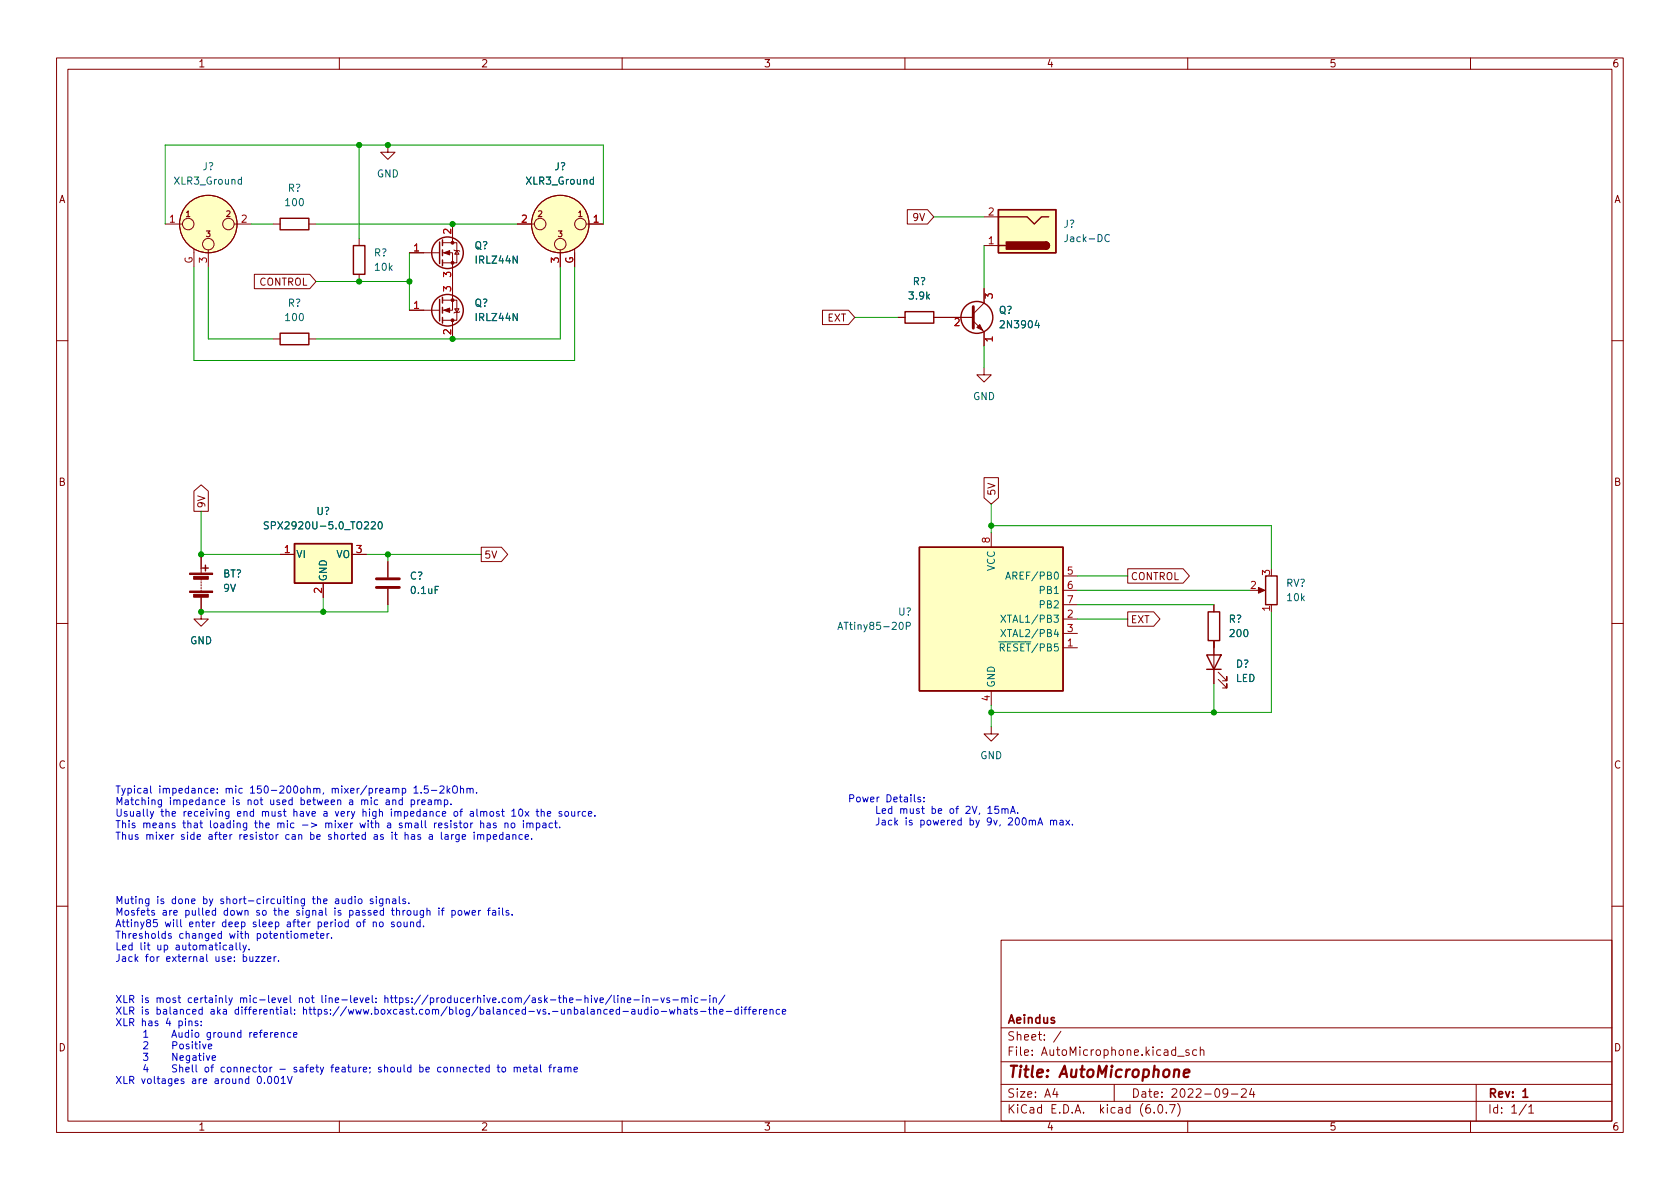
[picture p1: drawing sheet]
<svg xmlns="http://www.w3.org/2000/svg" width="297mm" height="210mm" viewBox="0 0 297 210" stroke-linecap="round" stroke-linejoin="round" font-family="sans-serif">
<g fill="none" stroke="#840000" stroke-width=".18">
<path d="M10 10.2h277v190.1h-277zM12 12.2h273v186.1h-273zM60 10.2v2M110 10.2v2M160 10.2v2M210 10.2v2M260 10.2v2M29.2 39.6h3.1M41.4 39.6h3M48.3 39.6h1.2M54.6 39.6h1.3M68.6 25.6v1.3h1.2l-1.2 1.3-1.3-1.3h1.3"/>
<path d="M80 39.6v3.3M91.4 39.6h3.1M103.6 39.6h3.1M160.4 37.1h3.6l1.1 1.2-1.1 1.3h-3.6zM174 38.3h2.5M34.3 44.1v3.1M36.8 44.2v3M45 48.5h9.8l1.1 1.3-1.1 1.2h-9.8zM48.3 59.9h1.2M54.6 59.9h1.3M63.5 42.2v1.2M63.5 48.5v1.3"/>
<path d="M72.4 44.7h5.3M72.4 54.9h5.3M78.2 44.7h1.8v10.2h-1.8M78.2 42.9h2.6v3.6h-2.6M78.2 53.1h2.6v3.5h-2.6M80 56.6v3.3M80.3 44.2l.1 .1h.8l.1 .1M80.4 54.6h.8l-.4 .6zM80.8 44.3l.4 .7h-.8zM81.3 55.1l-.1 .1h-.8l-.1 .2M99.1 44.2v3M101.6 44.1v3.1"/>
<path d="M145.4 54.9h4.6l1.1 1.2-1.1 1.3h-4.6zM158.7 56.1h1.3M165.1 56.1h7M172.1 56.8l1.9 1.9v2.5M174 51v2.6l-1.9 1.9M174 43.4h2.5M10 60.2h2M174 65v1.3h1.3l-1.3 1.3-1.3-1.3h1.3M285 60.2h2M34.3 86.8l1.3-1.1 1.2 1.1v3.6h-2.5zM35.6 98v3.3M49.5 98h2.6"/>
<path d="M62.2 98h2.6M68.6 99.3v2.8M85.1 96.8h3.6l1.1 1.2-1.1 1.3h-3.6zM174 84.5h2.5v3.5l-1.2 1.1-1.3-1.1zM175.3 94.2v2.6M10 110.2h2M35.6 105.7v3.8h1.2l-1.2 1.2-1.3-1.2h1.3M35.6 102.4v.2M35.6 102.9v.2M35.6 103.4v.2M35.6 103.9v.2M35.6 104.4v.2"/>
<path d="M57.1 103.1v2.6M68.6 104.1v2.8M188 104.4h2.5M188 114.5h2.5M188 109.5h2.5M188 112h2.5M188 101.8h2.5M188 106.9h2.5M199.4 100.6h9.8l1.1 1.2-1.1 1.3h-9.8zM199.4 108.2h4.6l1.1 1.3-1.1 1.2h-4.6zM214.6 106.9v1.3M214.6 113.3v7.6"/>
<path d="M215.4 118.9l1.5 1.5v-.8v.8h-.7M222.2 104.4h1.1M285 110.2h2M175.3 128.5v1.3h1.2l-1.2 1.3-1.3-1.3h1.3M175.3 122.2v2.5M215.4 120.1l1.5 1.6v-.8v.8h-.7M10 160.2h2M177 166.3h108v32h-108zM285 160.2h2M60 198.3v2M110 198.3v2M160 198.3v2"/>
<path d="M177 194.8h108M177 191.8h108M177 187.8h108M177 181.8h108M186.5 192.5l-.4 1h1M186.9 193v1M187.6 182.4l-1.3 1.9M197 191.8v3M204.1 196.7v.1M204.9 195.4l.2-.1a.81 .81 0 0 1 .6 .7 .81 .81 0 0 1-.3 .8h-.2a.81 .81 0 0 1-.6-.6 .81 .81 0 0 1 .3-.8zM206.2 196.7v.1M206.8 195.3h1l-.7 1.5"/>
<path d="M208.2 195.1a1.72 1.72 0 0 1 0 2.3M208.2 186.8h1.2M210 198.3v2M210.2 185.7l-.3-.1-.3 .2 .1 .3 .5 .1v.4h-.6M211.6 185.7l-.5-.1-.2 .3v.4l.1 .3h.6M212.2 185.8l.2-.2 .4 .1 .1 .9M212.2 185.1v1.5M217.1 193.2l-.3 .3h-.3l-.3-.3 .2-.6 .4-.1 .2 .2a.99 .99 0 0 1-.4 1.3h-.2M217.7 193.5h1.2M219.5 192.7l.6-.2 .2 .2 .1 .3-1 1h1M221.3 192.5l-.4 1h1M221.6 193v1"/>
<path d="M260 198.3v2M261 191.8v6.5M269.9 195.3l-1.3 1.9M270.3 195.8l.4-.5v1.5M270.3 196.8h.9"/>
<circle cx="33.3" cy="39.6" r="1.02"/>
<circle cx="36.8" cy="39.6" r="5.1"/>
<circle cx="40.4" cy="39.6" r="1.02"/>
<circle cx="95.5" cy="39.6" r="1.02"/>
<circle cx="99.1" cy="39.6" r="5.1"/>
<circle cx="102.6" cy="39.6" r="1.02"/>
<circle cx="36.8" cy="43.2" r="1.02"/>
<circle cx="99.1" cy="43.2" r="1.02"/>
</g>
<path d="M269.3 193l.4-.5v1.5M269.3 194h.8" fill="none" stroke="#840000" stroke-width=".3"/>
<path d="M209.3 189.8l1-.2-.1-.4-.1-.1-.6 .1-.2 1 .2 .3 .6-.1" fill="none" stroke="#840000" stroke-width=".4"/>
<g fill="none" stroke="#840000" stroke-width=".25">
<path d="M49.5 38.6h5.1v2h-5.1zM176.5 37.1h10.2v7.6h-10.2zM176.5 38.3h5.1l1.3 1.3 1.2-1.3h1.3M49.5 58.9h5.1v2.1h-5.1zM62.5 43.4h2v5.1h-2zM77.7 42.8v3.8M77.7 53v3.8M78.2 42.4v1M78.2 44.2v1M78.2 46v1M78.2 52.6v1M78.2 54.4v1"/>
<path d="M78.2 56.1v1M160 55.1h5.1v2h-5.1zM176.5 43.4h1.3M184.9 42.8a.64 .64 0 0 1 .6 .6 .64 .64 0 0 1-.6 .7M36.3 99.9v1.1M52.1 96.1h10.1v7h-10.1zM162.6 96.8h25.4v25.4h-25.4zM35.8 100.5h1M213.4 115.8h2.5l-1.3 2.6zM213.4 118.4h2.5M213.6 108.2h2v5.1h-2zM223.8 101.8h2v5.1h-2z"/>
<circle cx="79.1" cy="44.7" r="2.79"/>
<circle cx="79.1" cy="54.9" r="2.79"/>
<circle cx="172.7" cy="56.1" r="2.82"/>
</g>
<g fill="#840000" stroke="#840000" stroke-width=".18">
<path d="M33.5 104.5h4.1v.3h-4.1z"/>
<path d="M33.5 101.3h4.1v.3h-4.1z"/>
<path d="M34.2 105.1h2.6v.5h-2.6z"/>
<path d="M34.2 101.9h2.6v.5h-2.6z"/>
<path d="M222.5 103.9l1.1 .5-1.1 .5z"/>
<path d="M173.2 57.4l.5 1-1-.5z"/>
<path d="M78.5 44.7l1-.4v.8z"/>
<path d="M78.5 54.9l1-.4v.7z"/>
<circle cx="80" cy="46.5" r=".25"/>
<circle cx="80" cy="42.9" r=".25"/>
<circle cx="80" cy="53.1" r=".25"/>
<circle cx="80" cy="56.6" r=".25"/>
</g>
<path d="M172.1 54.2v3.8M66.5 103.9h4.1M66.5 102.4h4.1" fill="none" stroke="#840000" stroke-width=".51"/>
<g fill="#ffffc2" stroke="#ffffc2" stroke-width=".18">
<path d="M52.1 96.1h10.1v7h-10.1z"/>
<path d="M176.5 37.1h10.2v7.6h-10.2z"/>
<path d="M162.6 96.8h25.4v25.4h-25.4z"/>
<circle cx="36.8" cy="39.6" r="5.1"/>
<circle cx="99.1" cy="39.6" r="5.1"/>
</g>
<path d="M196.1 41.6a.6 .6 0 0 0-.8 .4 .6 .6 0 0 0 .6 .7l.2-.1M47.4 92.3h-.4l-.3 .2 .1 .3 .6 .2v.4l-.2 .1h-.5M67 92.4l.2-.1a.68 .68 0 0 1 .4 .6 .68 .68 0 0 1-.4 .6l-.2-.1-.1-.4zM148.1 111.3l.5-1.3 .4 1.3M148.3 110.9h.6M160.2 110.7l.6-.1 .2-.1-.1-.3-.7-.2v1.3M177 108.8l.8 1.2M177 111.3l.8 1.3M177.8 102.4l.4-1.2 .5 1.2M177.8 108.8l-.8 1.2M177.8 111.3l-.8 1.3M177.9 102.1h.6" fill="none" stroke="#006464" stroke-width=".18"/>
<g fill="#840000" stroke="#840000" stroke-width=".25">
<path d="M184.9 42.8a.64 .64 0 0 1 .6 .6 .64 .64 0 0 1-.6 .7z"/>
<path d="M177.9 42.8h7v1.3h-7z"/>
</g>
<g fill="none" stroke="#0000c2" stroke-width=".18">
<path d="M71.1 139.5l.4-.1 .2 .2-.1 .6h-.5M73.2 139.3l.4-.3v1.2M75.7 139h-.6l-.1 .6 .2-.1h.4l.1 .2v.4l-.2 .1-.5-.1M76.3 139.8h.9M77.8 139.1l.5-.1 .2 .3-.8 .9h.8M79.1 139v1.2M79.2 139.8l.3 .4M79.5 139.4l-.4 .5M80.1 139.2l.2-.2a.43 .43 0 0 1 .6 .4v.4a.42 .42 0 0 1-.5 .5 .42 .42 0 0 1-.4-.5zM81.4 139.5l.2-.1 .3 .1 .1 .7M81.4 139v1.2M82.6 139.5l.1-.1 .3 .1 .1 .7"/>
<path d="M82.6 139.4v.8M83.1 139.6l.2-.2 .3 .1 .1 .7M60.5 158.9l.1 .8 .3 .1 .1-.1M61 158.9v.9M62.2 159l-.4-.1-.2 .3 .1 .5h.5M62.2 158.5v1.3M62.8 158.5v.1M62.8 158.9v.9M63.4 159.1l.2-.2 .3 .2 .1 .5-.1 .1-.3 .1-.2-.1zM65.9 159l-.3-.1-.1 .2v.2l.4 .1v.3h-.4M66.5 158.5v.1M66.5 158.9v.9"/>
<path d="M67.7 158.9v1.1l-.3 .2h-.3M67.7 159l-.4-.1-.2 .3 .1 .5h.5M68.3 141.5h.5v.8M68.3 159.1l.2-.2 .3 .1v.8M68.3 158.9v.9M68.8 141.8h-.4l-.2 .2 .2 .3 .4-.1M69.4 141.6l.2-.2 .3 .1 .1 .8M69.4 159h.5l.1 .8M69.4 141.4v.9M70 159.3h-.4l-.2 .2 .2 .3 .4-.1M70.6 158.5v1.1l.2 .2M71.1 141.5l-.3-.1-.3 .3 .2 .5h.4"/>
<path d="M71.1 141v1.3M71.7 159l-.3-.1-.2 .2 .1 .2 .4 .1v.3h-.5M72.3 159.7v.1M72.7 141.5l.4-.1 .2 .3-.1 .5h-.5M72.7 141.4v1.3M73.2 140.2h.7M73.9 141.4v.9M74.2 141.4l-.3 .3M74.5 140.1v.1M74.6 141.9l.6-.1-.1-.3-.3-.1-.2 .2v.6h.5M75.7 141.5h.5l.1 .8M76.3 141.8h-.4l-.2 .2 .2 .3 .4-.1"/>
<path d="M76.9 141.6l.2-.2 .3 .1v.8M76.9 141.4v.9M77.4 141.6l.2-.2 .3 .1 .1 .8M78.6 141.5l.3-.1 .3 .3-.1 .5h-.5M78.6 141.4v1.3M78.7 147.6h.5v.8M79.2 147.9h-.4l-.2 .2 .2 .3h.4M79.7 142.2v.1M79.8 147.6v.8M80.2 147.6l-.4 .2M80.8 145.6l-.4-.1-.1 .2v.2l.5 .1v.3h-.5M81.2 147.6v1l-.3 .3-.3-.1"/>
<path d="M81.2 147.6h-.4l-.2 .2 .1 .6h.5M81.2 145.5h.5M81.4 145.1v1.1l.3 .2M81.7 148l.6-.1v-.3h-.4l-.2 .2 .1 .6h.5M82.1 145.6l.3-.1 .3 .3v.3l-.3 .3-.3-.1-.1-.2zM83.2 145.5v.9M83.6 145.5l-.4 .3M83.8 147.2v.1M83.8 147.6v.8M84.3 140.1v.1M84.4 147.7l.2-.1h.3l.1 .8M84.4 147.6v.8"/>
<path d="M85 145.7l.2-.2 .3 .1v.8M85 147.8l.2-.2h.3v.8M85 145.1v1.3M86.1 145.6h.5l.1 .8M86.1 147.6h.4l.2 .2-.1 .6h-.5M86.1 147.6v1.3M86.7 145.8l-.4 .1-.2 .2 .2 .3 .4-.1M87.2 148l.6-.1v-.3h-.4l-.2 .2 .1 .6h.5M87.7 145.6l-.3-.1-.2 .2 .1 .2 .4 .1v.3h-.5M88.3 143.6l-.4-.1-.1 .2v.2l.5 .1v.3h-.5M88.7 143.5h.5M88.9 143.1v1.1l.3 .1"/>
<path d="M88.9 147.6h-.3l-.3 .2 .1 .6h.5M88.9 147.2v1.2M89.3 145.7l.2-.2 .3 .1v.8M89.3 145.5v.9M89.5 147.6h.5l.1 .8M90.1 147.9h-.5l-.1 .2 .1 .3h.5M90.5 143.4l.4-.3v1.2M90.5 145.6l.3-.1 .2 .3v.3l-.2 .3-.3-.1-.1-.2zM90.5 144.3h.7M90.7 147.7l.2-.1h.3v.8M90.7 147.6v.8M91.8 143.2l.2-.1a.68 .68 0 0 1 .4 .6 .68 .68 0 0 1-.4 .6l-.2-.1-.1-.3z"/>
<path d="M92.4 147.6h-.4l-.2 .2 .1 .6h.5M92.5 145.1v.1M92.5 145.5v.9M92.8 148l.7-.1-.1-.3h-.4l-.2 .2 .1 .6h.5M92.8 143.5l.7 .8M93.1 145.7l.2-.2 .3 .1 .1 .8M93.1 145.5v.9M93.5 143.5l-.7 .8M93.7 145.7l.2-.2 .3 .1v.8M94 148.3v.1M94.8 143.5h.5M94.8 145.6l.4-.1 .2 .3-.1 .5h-.5"/>
<path d="M94.8 145.5v1.3M95 143.1v1.1l.3 .1M95.7 143.6l.2-.1 .3 .1v.7M95.7 143.1v1.2M96 145.6h.5v.8M96.5 145.8l-.4 .1-.2 .2 .2 .3 .4-.1M96.8 143.9l.6-.1-.1-.2-.3-.1-.2 .2v.6h.5M97.7 145.6l-.4-.1-.2 .3 .1 .5h.5M98 145.5h.5M98.2 145.1v1.1l.3 .2M99 146.3v.1M99.3 143.6l-.3-.1-.2 .2 .1 .2 .4 .1v.3h-.5"/>
<path d="M100 143.6l.3-.1 .2 .2v.4l-.2 .2h-.3l-.1-.2zM101.1 143.5v.8h.3l.2-.1M101.6 143.5v.8M102.2 143.5v.8M102.6 143.5l-.4 .2M103.6 143.6l-.4-.1-.3 .2 .2 .6h.5M104 143.9l.6-.1v-.2l-.4-.1-.2 .2 .1 .6h.5M105.2 144.2v.1M161.7 140.5v1.1l.2 .2M162.8 141h-.3l-.2 .1v.2l.5 .1v.3h-.5M163.4 141.7v.1M163.4 141v.1"/>
<path d="M170.8 142.7l.5-.1 .2 .3-.8 .9h.8M171.9 142.6l.4 1.2 .4-1.2M173.2 143.8l-.1 .2M174.7 142.9l.3-.3v1.2M174.7 143.8h.7M176.5 142.6h-.6v.6l.2-.1h.4l.1 .2-.1 .4-.1 .1-.5-.1M177.2 143.1l.1-.1 .3 .1 .1 .7M177.2 143v.8M177.7 143.2l.2-.2 .3 .1v.7M178.7 143.8l.4-1.2 .4 1.2M178.8 143.5h.6M179.7 144.7l.1-.1a.68 .68 0 0 1 .5 .7 .68 .68 0 0 1-.5 .6 .84 .84 0 0 1-.1-1.2z"/>
<path d="M179.9 143.7v.1M180.9 144.7l.1-.1a.68 .68 0 0 1 .5 .7 .68 .68 0 0 1-.5 .6 .84 .84 0 0 1-.1-1.2zM182 145.2l.2-.2 .3 .1v.8M182 145v.9M182.5 145.2l.2-.2 .3 .1 .1 .8M183.5 145.9l.4-1.3 .4 1.3M183.6 145.5h.6M185.7 145.2l.2-.2 .3 .1 .1 .8M185.7 145v.9M186.3 145.2l.2-.2 .3 .1v.8M187.4 145.1h.5l.1 .8M188 145.3l-.4 .1-.2 .2 .2 .3 .4-.1"/>
<path d="M188.5 145l.6 .9M189.1 145l-.6 .9M189.6 145.8v.1M40.1 167.2l-.4-.1-.3 .3 .2 .5h.5M40.6 167.2h.5v.8M41.1 167.4l-.4 .1-.2 .2 .2 .3 .4-.1M41.7 166.7v1.1l.2 .2M42.4 166.7v1.1l.2 .2M43 167.1l.3 .9M43.6 167.1l-.5 1.2-.1 .1M44 167.9v.1M44.2 169.2v.8h.3l.2-.1"/>
<path d="M44.7 169.2v.8M45.2 169.2h.7l-.7 .8h.7M46.2 169.2h.7l-.7 .8h.7M47.3 169.6l.6-.1v-.3h-.4l-.2 .2 .1 .6h.5M48.5 169.2v.8M48.8 169.2l-.3 .2M49.2 169.9v.1M52.1 165.1h.3l.3 .2v.4l-.3 .2h-.3l-.1-.2zM53.2 165.2l.2-.1h.3l.1 .8M53.2 165.1v.8M53.8 165.3l.2-.2h.3v.8M54.9 165.5l.6-.1-.1-.3h-.4l-.1 .2v.6h.5"/>
<path d="M55.8 165.1h.5M56 164.7v1l.3 .2M56.7 165.5l.6-.1-.1-.3h-.3l-.2 .2v.6h.5M57.8 165.1v.8M58.2 165.1l-.4 .2M58.6 165.8v.1M63.2 163.1l.3-.1 .3 .3v.3l-.3 .3-.3-.1-.1-.2zM64.1 163h.5M64.6 162.6l-.3 .2v1.1M66 163.2l.2-.2 .3 .1v.8M66 163v.9M67.2 163.1l.3-.1 .2 .3v.3l-.2 .3-.3-.1-.1-.2z"/>
<path d="M69.7 163.1l-.3-.1-.2 .2 .1 .2 .4 .1v.3h-.5M70.3 163.1l.4-.1 .2 .3v.3l-.2 .3-.4-.1-.1-.2zM71.4 163l.1 .8 .3 .1 .2-.1M72 163v.9M72.6 163.2l.2-.2 .3 .1v.8M72.6 163v.9M74.3 163.1l-.4-.1-.2 .3 .1 .5h.5M74.3 162.6v1.3M74.9 163.8v.1M75.5 161.1l.2-.1 .3 .1v.7M77.6 160.6v.1M77.6 161v.8"/>
<path d="M78 161h.5M78.5 160.6l-.3 .2v1M79.9 161.1l.4-.1 .2 .2-.1 .6h-.5M79.9 161v1.3M81.1 161.1l.3-.1 .3 .2v.4l-.3 .2h-.3l-.1-.2zM82.1 161l.2 .8 .3-.6 .2 .6 .2-.8M83.5 161.4l.6-.1-.1-.2-.3-.1-.2 .2v.6h.5M84.6 161v.8M85 161l-.4 .2M86.2 161h.5M86.7 160.6l-.3 .2v1M87.1 161.1h.5v.7"/>
<path d="M87.6 161.3l-.4 .1-.2 .1 .2 .3h.4M88.3 160.6v.1M88.3 161v.8M88.9 160.6v1.1l.1 .1M89.9 161.1l-.3-.1-.1 .2v.2l.4 .1v.3h-.4M90.5 161.7v.1M99.6 176.6l.2-.2 .3 .1 .1 .8M99.6 176v1.3M100.7 176.9l.6-.1v-.3l-.4-.1-.2 .2 .1 .6h.5M101.9 176.8h.9M103.4 176.6l.2-.2 .3 .1 .1 .8M103.4 176v1.3"/>
<path d="M104.6 176v.1M104.6 176.4v.9M105.1 176.4l.3 .9 .3-.9M106.1 176.9l.6-.1-.1-.3-.3-.1-.2 .2 .1 .6h.4M108.1 176l-1 1.6M108.6 176v1.1l.2 .2M109.2 176v.1M109.2 176.4v.9M109.8 176.6l.2-.2 .3 .1 .1 .8M109.8 176.4v.9M110.9 176.9l.6-.1v-.3l-.4-.1-.2 .2 .1 .6h.5M111.7 178.6h.5l.1 .7"/>
<path d="M112.1 176.8h.9M112.3 178.8l-.5 .1-.1 .1 .1 .3h.5M112.9 178.5v.8h.3l.2-.1M113.4 178.5v.8M113.7 176v.1M113.7 176.4v.9M114.3 176.6l.1-.2 .3 .1 .1 .8M114.3 176.4v.9M114.6 178.6l-.4-.1-.2 .2 .1 .6h.5M114.6 178.1v1.2M115.2 178.1v.1M115.2 178.5v.8"/>
<path d="M115.4 176.8h1M115.8 178.6l.3-.1 .3 .2v.4l-.3 .2h-.3l-.1-.2zM116.9 176.4l.3 .9 .3-.9M116.9 178.9h1M118.4 176.5l-.3-.1-.2 .2v.2l.5 .1v.3h-.5M118.4 178.5l.2 .8 .3-.6 .2 .6 .2-.8M119 176.8h.9M119.8 178.6l.2-.1 .3 .1 .1 .7M119.8 178.1v1.2M120.5 176.6l.2-.2 .3 .1 .1 .8M120.5 176.4v.9M121 178.6h.5v.7"/>
<path d="M121.1 176.6l.2-.2 .3 .1v.8M121.5 178.8l-.4 .1-.2 .1 .2 .3h.4M121.9 178.5h.5M122.1 178.1v1.1l.3 .1M122.2 176v.1M122.2 176.4v.9M123.3 178.6l-.3-.1-.2 .2v.2l.5 .1v.3h-.5M123.4 176.5l-.4-.1-.2 .3 .1 .5h.5M123.9 178.9h.9M123.9 176.8h1M125.3 178.5h.4M125.4 178.1v1.1l.3 .1"/>
<path d="M125.5 176v.1M125.5 176.4v.9M126.1 176.6l.2-.2 .3 .1 .1 .8M126.1 176.4v.9M126.2 178.6l.2-.1 .3 .1v.7M126.2 178.1v1.2M127.3 178.9l.6-.1-.1-.2-.4-.1-.1 .2v.6h.5M128.2 176l-1.1 1.6M128.4 178.9h1M130.5 178.6l-.3-.1-.3 .2 .1 .6h.5M130.5 178.1v1.2M131.1 178.1v.1"/>
<path d="M131.1 178.5v.8M131.6 178.5h.4M132 178.1l-.3 .2v1M132.3 178.5h.5M132.8 178.1l-.3 .2v1M133.1 178.9l.6-.1v-.2l-.4-.1-.2 .2 .1 .6h.5M134.3 178.5v.8M134.6 178.5l-.3 .2M135 178.9l.6-.1-.1-.2-.3-.1-.2 .2 .1 .6h.4M136.1 178.6l.2-.1 .3 .1 .1 .7M136.1 178.5v.8M137.8 178.6l-.3-.1-.3 .2 .2 .6h.4"/>
<path d="M138.3 178.9l.6-.1v-.2l-.4-.1-.2 .2 .1 .6h.5M25.4 186.2h.7l-.4 .5 .4 .2v.5l-.2 .1-.5-.1M25.4 184.3l.5-.1 .2 .4-.7 .9h.7M30.6 184.9l.6-.1 .1-.2-.1-.3-.6-.1v1.3M31.3 186.2v1.3l-.7-1.3v1.3M31.8 187.1l.6-.1v-.3h-.4l-.2 .2 .1 .6h.5M31.9 184.7l.3-.1 .2 .3v.3l-.2 .3-.3-.1-.1-.2zM33.4 180.7l.2-.2 .3 .1v.8M33.4 184.7l-.3-.1-.2 .2 .1 .2 .4 .1v.3h-.5M33.4 180.5v.9M33.5 186.7v1l-.2 .2h-.3M33.5 186.7h-.3l-.3 .2 .1 .6h.5"/>
<path d="M34 184.6v.9M34.1 186.7h.5l.1 .8M34.4 184.6h.5M34.6 184.2v1.1l.3 .2M34.7 187h-.5l-.1 .2 .1 .3h.5M35 180.6l-.3-.1-.2 .2v.2l.5 .1v.3h-.5M35.1 186.7h.5M35.3 186.2v1.1l.3 .2M35.3 184.6v.9M35.6 181.3v.1M35.6 180.6v.1M35.8 184.6l.3 .9 .3-.9"/>
<path d="M36 186.2v.2M36 186.7v.8M36.5 186.7l.3 .8 .3-.8M36.8 185.1l.7-.2-.1-.2-.4-.1-.2 .2 .1 .6h.5M37.5 187.1l.6-.1v-.3h-.4l-.2 .2 .1 .6h.5M42.6 182.6h-.4l-.2 .2 .1 .6h.5M42.6 182.2v1.2M44.2 182.6v.8M44.5 182.6l-.3 .2M44.9 183l.6-.1-.1-.3h-.3l-.2 .2v.6h.5M45.9 182.6h.4M46.3 182.2l-.3 .1v1.1"/>
<path d="M46.7 183l.6-.1-.1-.3h-.3l-.2 .2 .1 .6h.4M46.8 191.5v.1M47.4 190.5l.2-.2a.68 .68 0 0 1 .5 .7 .68 .68 0 0 1-.5 .6l-.2-.1-.1-.4zM47.9 182.6v.8M48.2 182.6l-.3 .2M48.6 183l.6-.1-.1-.3h-.3l-.2 .2v.6h.5M48.6 190.5l.2-.2a.68 .68 0 0 1 .5 .7 .68 .68 0 0 1-.5 .6l-.2-.1-.1-.4zM49.7 182.7l.2-.1h.3l.1 .8M49.7 190.7l.4-.4v1.3M49.7 182.6v.8M49.7 191.6h.8M50.8 190.3l.4 1.3 .5-1.3"/>
<path d="M51.4 182.6h-.3l-.3 .2 .1 .6h.5M51.9 183l.6-.1-.1-.3h-.3l-.2 .2 .1 .6h.4M78.6 188.8l.3-.1 .2 .3v.3l-.2 .3-.3-.1-.1-.2zM79.7 188.8l.1-.1 .3 .1 .1 .8M79.7 188.7v.9M80.8 188.8l.2-.1 .3 .1 .1 .8M80.8 188.7v.9M81.9 189.1l.6-.1-.1-.2-.3-.1-.2 .2 .1 .6h.4M83.6 188.8l-.4-.1-.2 .3 .1 .5h.5M84 188.7h.4M84.1 188.3v1.1l.3 .2M84.8 189.1l.6-.1-.1-.2-.3-.1-.2 .2 .1 .6h.4"/>
<path d="M86.5 188.8l-.4-.1-.2 .3 .1 .5h.5M86.5 188.3v1.3M87.9 188.7h.5M88.1 188.3v1.1l.3 .2M88.8 188.8l.2-.1 .3 .1 .1 .5-.1 .2-.3 .1-.2-.2zM90.9 188.8l.2-.1 .3 .1 .1 .8M90.9 188.7v.9M91.5 188.9l.1-.2 .3 .1 .1 .8M92.5 189.1l.6-.1v-.2l-.4-.1-.2 .2 .1 .6h.5M93.5 188.7h.5M93.7 188.3v1.1l.3 .2M94.4 188.8h.5l.1 .8"/>
<path d="M95 189l-.5 .1-.1 .2 .1 .3 .5-.1M95.6 188.3v1.1l.1 .2M97 188.7h.5M97.5 188.3l-.3 .2v1.1M97.9 188.7v.9M98.3 188.7l-.4 .3M98.7 188.8h.5l.1 .8M99.3 189l-.5 .1-.1 .2 .1 .3 .5-.1M99.9 188.8l.1-.1 .3 .1 .1 .8M99.9 188.7v.9M100.4 188.9l.2-.2 .3 .1 .1 .8M101.5 189.1l.6-.1-.1-.2-.3-.1-.2 .2 .1 .6h.4"/>
</g>
<g fill="none" stroke="#009600" stroke-width=".18">
<path d="M29.2 39.6v-14h77.5v14M44.4 39.6h3.9M55.9 39.6h35.5M63.5 25.6v16.6M165.1 38.3h8.9M34.3 47.2v16.5h67.3v-16.5M36.8 47.2v12.7h11.5M55.9 49.8h16.5M72.4 44.7v10.2M99.1 47.2v12.7h-43.2M151.1 56.1h7.6M174 43.4v7.6"/>
<path d="M174 61.2v3.8M35.6 90.4v7.6h13.9M64.8 98h20.3M68.6 98v1.3M175.3 93h49.5v7.6M175.3 89.1v5.1M57.1 105.7v2.5M68.6 106.9v1.3h-33M190.5 109.5h8.9M190.5 101.8h8.9M190.5 106.9h24.1M190.5 104.4h30.5"/>
<path d="M214.6 113.3v1.2M224.8 108.2v17.8h-49.5M175.3 124.7v3.8M214.6 120.9v5.1"/>
</g>
<g fill="#009600" stroke="#009600" stroke-width=".18">
<circle cx="35.6" cy="98" r=".46"/>
<circle cx="35.6" cy="108.2" r=".46"/>
<circle cx="57.1" cy="108.2" r=".46"/>
<circle cx="68.6" cy="25.6" r=".46"/>
<circle cx="80" cy="39.6" r=".46"/>
<circle cx="63.5" cy="25.6" r=".46"/>
<circle cx="68.6" cy="98" r=".46"/>
<circle cx="63.5" cy="49.8" r=".46"/>
<circle cx="80" cy="59.9" r=".46"/>
<circle cx="72.4" cy="49.8" r=".46"/>
<circle cx="175.3" cy="93" r=".46"/>
<circle cx="175.3" cy="126" r=".46"/>
<circle cx="214.6" cy="126" r=".46"/>
</g>
<text font-size="2.8" fill="#840000" x="178" y="190.6">Title: AutoMicrophone</text>
<g font-size="2.1" fill="#840000">
<text x="178" y="184">Sheet: /</text>
<text x="178" y="181">Aeindus</text>
<text x="178" y="186.7">File: AutoMicrophone.kicad_sch</text>
<text x="178" y="196.9">KiCad E.D.A. kicad (6.0.7)</text>
<text x="178" y="194.1">Size: A4</text>
<text x="200" y="194.1">Date: 2022-09-24</text>
<text x="263" y="194.1">Rev: 1</text>
<text x="263" y="196.9">Id: 1/1</text>
</g>
<g font-size="1.8" fill="#840000">
<text x="35" y="11.9">1</text>
<text x="85" y="11.9">2</text>
<text x="135" y="11.9">3</text>
<text x="185" y="11.9">4</text>
<text x="235" y="11.9">5</text>
<text x="285" y="11.9">6</text>
<text x="10.3" y="35.9">A</text>
<text x="285.3" y="35.9">A</text>
<text x="161.5" y="39.1">9V</text>
<text x="45.7" y="50.5">CONTROL</text>
<text x="146.3" y="56.9">EXT</text>
<text x="10.3" y="85.9">B</text>
<text x="36.3" y="89.9" transform="rotate(-90 36.3 89.9)">9V</text>
<text x="176" y="87.7" transform="rotate(-90 176 87.7)">5V</text>
<text x="285.3" y="85.9">B</text>
<text x="85.6" y="98.8">5V</text>
<text x="199.9" y="102.6">CONTROL</text>
<text x="199.9" y="110.2">EXT</text>
<text x="10.3" y="135.9">C</text>
<text x="285.3" y="135.9">C</text>
<text x="10.3" y="185.9">D</text>
<text x="285.3" y="185.9">D</text>
<text x="35" y="199.9">1</text>
<text x="85" y="199.9">2</text>
<text x="135" y="199.9">3</text>
<text x="185" y="199.9">4</text>
<text x="235" y="199.9">5</text>
<text x="285" y="199.9">6</text>
</g>
<g font-size="1.8" fill="#006464">
<text x="30.9" y="32.6">XLR3_Ground</text>
<text x="35.8" y="30.1">J?</text>
<text x="50.9" y="33.9">R?</text>
<text x="66.6" y="31.4">GND</text>
<text x="93.1" y="32.6">XLR3_Ground</text>
<text x="98" y="30.1">J?</text>
<text x="50.6" y="36.4">100</text>
<text x="188" y="40.3">J?</text>
<text x="66.1" y="45.3">R?</text>
<text x="66.4" y="47.9">10k</text>
<text x="83.9" y="44.1">Q?</text>
<text x="84.2" y="46.6">IRLZ44N</text>
<text x="188.7" y="42.8">Jack-DC</text>
<text x="160.8" y="53">3.9k</text>
<text x="161.4" y="50.4">R?</text>
<text x="50.6" y="56.8">100</text>
<text x="50.9" y="54.2">R?</text>
<text x="83.9" y="54.2">Q?</text>
<text x="84.2" y="56.8">IRLZ44N</text>
<text x="176.6" y="55.5">Q?</text>
<text x="177.2" y="58">2N3904</text>
<text x="172" y="70.7">GND</text>
<text x="48.1" y="93.6">SPX2920U-5.0_TO220</text>
<text x="56" y="91.1">U?</text>
<text x="52.3" y="98.7">VI</text>
<text x="59.4" y="98.7">VO</text>
<text x="175.9" y="101" transform="rotate(-90 175.9 101)">VCC</text>
<text x="39.4" y="102.1">BT?</text>
<text x="39.5" y="104.6">9V</text>
<text x="57.8" y="102.9" transform="rotate(-90 57.8 102.9)">GND</text>
<text x="72.5" y="102.5">C?</text>
<text x="72.8" y="105">0.1uF</text>
<text x="178.7" y="102.5">AREF/PB0</text>
<text x="184" y="105">PB1</text>
<text x="184" y="107.6">PB2</text>
<text x="227.4" y="103.8">RV?</text>
<text x="227.7" y="106.3">10k</text>
<text x="33.6" y="113.9">GND</text>
<text x="149" y="111.4">ATtiny85-20P</text>
<text x="158.8" y="108.8">U?</text>
<text x="177.9" y="110.1">XTAL1/PB3</text>
<text x="177.9" y="112.6">XTAL2/PB4</text>
<text x="217.2" y="110.1">R?</text>
<text x="217.6" y="112.6">200</text>
<text x="176.2" y="115.2">~{RESET}/PB5</text>
<text x="218.5" y="118">D?</text>
<text x="175.9" y="121.7" transform="rotate(-90 175.9 121.7)">GND</text>
<text x="218.5" y="120.6">LED</text>
<text x="173.3" y="134.2">GND</text>
</g>
<g font-size="1.8" fill="#a90000">
<text x="30" y="39.4">1</text>
<text x="42.7" y="39.4">2</text>
<text x="79.8" y="41.4" transform="rotate(-90 79.8 41.4)">2</text>
<text x="92.2" y="39.4">2</text>
<text x="104.9" y="39.4">1</text>
<text x="174.8" y="38.1">2</text>
<text x="34" y="46.7" transform="rotate(-90 34 46.7)">G</text>
<text x="36.6" y="46.5" transform="rotate(-90 36.6 46.5)">3</text>
<text x="73.2" y="44.4">1</text>
<text x="98.8" y="46.5" transform="rotate(-90 98.8 46.5)">3</text>
<text x="101.3" y="46.7" transform="rotate(-90 101.3 46.7)">G</text>
<text x="174.8" y="43.2">1</text>
<text x="79.8" y="51.5" transform="rotate(-90 79.8 51.5)">3</text>
<text x="79.8" y="49" transform="rotate(-90 79.8 49)">3</text>
<text x="175.5" y="52.8" transform="rotate(-90 175.5 52.8)">3</text>
<text x="73.2" y="54.6">1</text>
<text x="79.8" y="59.2" transform="rotate(-90 79.8 59.2)">2</text>
<text x="168.7" y="57.7">2</text>
<text x="175.5" y="60.4" transform="rotate(-90 175.5 60.4)">1</text>
<text x="175" y="96" transform="rotate(-90 175 96)">8</text>
<text x="50.3" y="97.8">1</text>
<text x="63" y="97.8">3</text>
<text x="188.7" y="101.6">5</text>
<text x="224.5" y="101.7" transform="rotate(-90 224.5 101.7)">3</text>
<text x="56.9" y="104.9" transform="rotate(-90 56.9 104.9)">2</text>
<text x="188.7" y="104.1">6</text>
<text x="188.7" y="106.7">7</text>
<text x="221.1" y="104.1">2</text>
<text x="188.7" y="109.2">2</text>
<text x="188.7" y="111.8">3</text>
<text x="224.5" y="108.1" transform="rotate(-90 224.5 108.1)">1</text>
<text x="188.7" y="114.3">1</text>
<text x="175" y="123.9" transform="rotate(-90 175 123.9)">4</text>
</g>
<g font-size="1.8" fill="#0000c2">
<text x="20.3" y="140.3">Typical impedance: mic 150-200ohm, mixer/preamp 1.5-2kOhm.</text>
<text x="20.3" y="142.4">Matching impedance is not used between a mic and preamp.</text>
<text x="149.9" y="141.9">Power Details:</text>
<text x="150.4" y="143.9">Led must be of 2V, 15mA.</text>
<text x="20.3" y="144.4">Usually the receiving end must have a very high impedance of almost 10x the source.</text>
<text x="20.3" y="146.4">This means that loading the mic -&gt; mixer with a small resistor has no impact.</text>
<text x="20.3" y="148.5">Thus mixer side after resistor can be shorted as it has a large impedance.</text>
<text x="150.4" y="145.9">Jack is powered by 9v, 200mA max.</text>
<text x="20.3" y="159.9">Muting is done by short-circuiting the audio signals.</text>
<text x="20.3" y="161.9">Mosfets are pulled down so the signal is passed through if power fails.</text>
<text x="20.3" y="163.9">Attiny85 will enter deep sleep after period of no sound.</text>
<text x="20.3" y="166">Thresholds changed with potentiometer.</text>
<text x="20.3" y="168">Led lit up automatically.</text>
<text x="20.3" y="170.1">Jack for external use: buzzer.</text>
<text x="20.3" y="177.4">XLR is most certainly mic-level not line-level: https://producerhive.com/ask-the-hive/line-in-vs-mic-in/</text>
<text x="20.3" y="179.4">XLR is balanced aka differential: https://www.boxcast.com/blog/balanced-vs.-unbalanced-audio-whats-the-difference</text>
<text x="20.3" y="181.4">XLR has 4 pins:</text>
<text x="20.8" y="183.5">1 Audio ground reference</text>
<text x="20.3" y="191.7">XLR voltages are around 0.001V</text>
<text x="20.8" y="189.6">4 Shell of connector - safety feature; should be connected to metal frame</text>
</g>
<g font-size="1.4" fill="#840000">
<text x="32.9" y="38.3">1</text>
<text x="36.4" y="41.9">3</text>
<text x="40" y="38.3">2</text>
<text x="95.1" y="38.3">2</text>
<text x="98.7" y="41.9">3</text>
<text x="102.2" y="38.3">1</text>
</g>
</svg>
